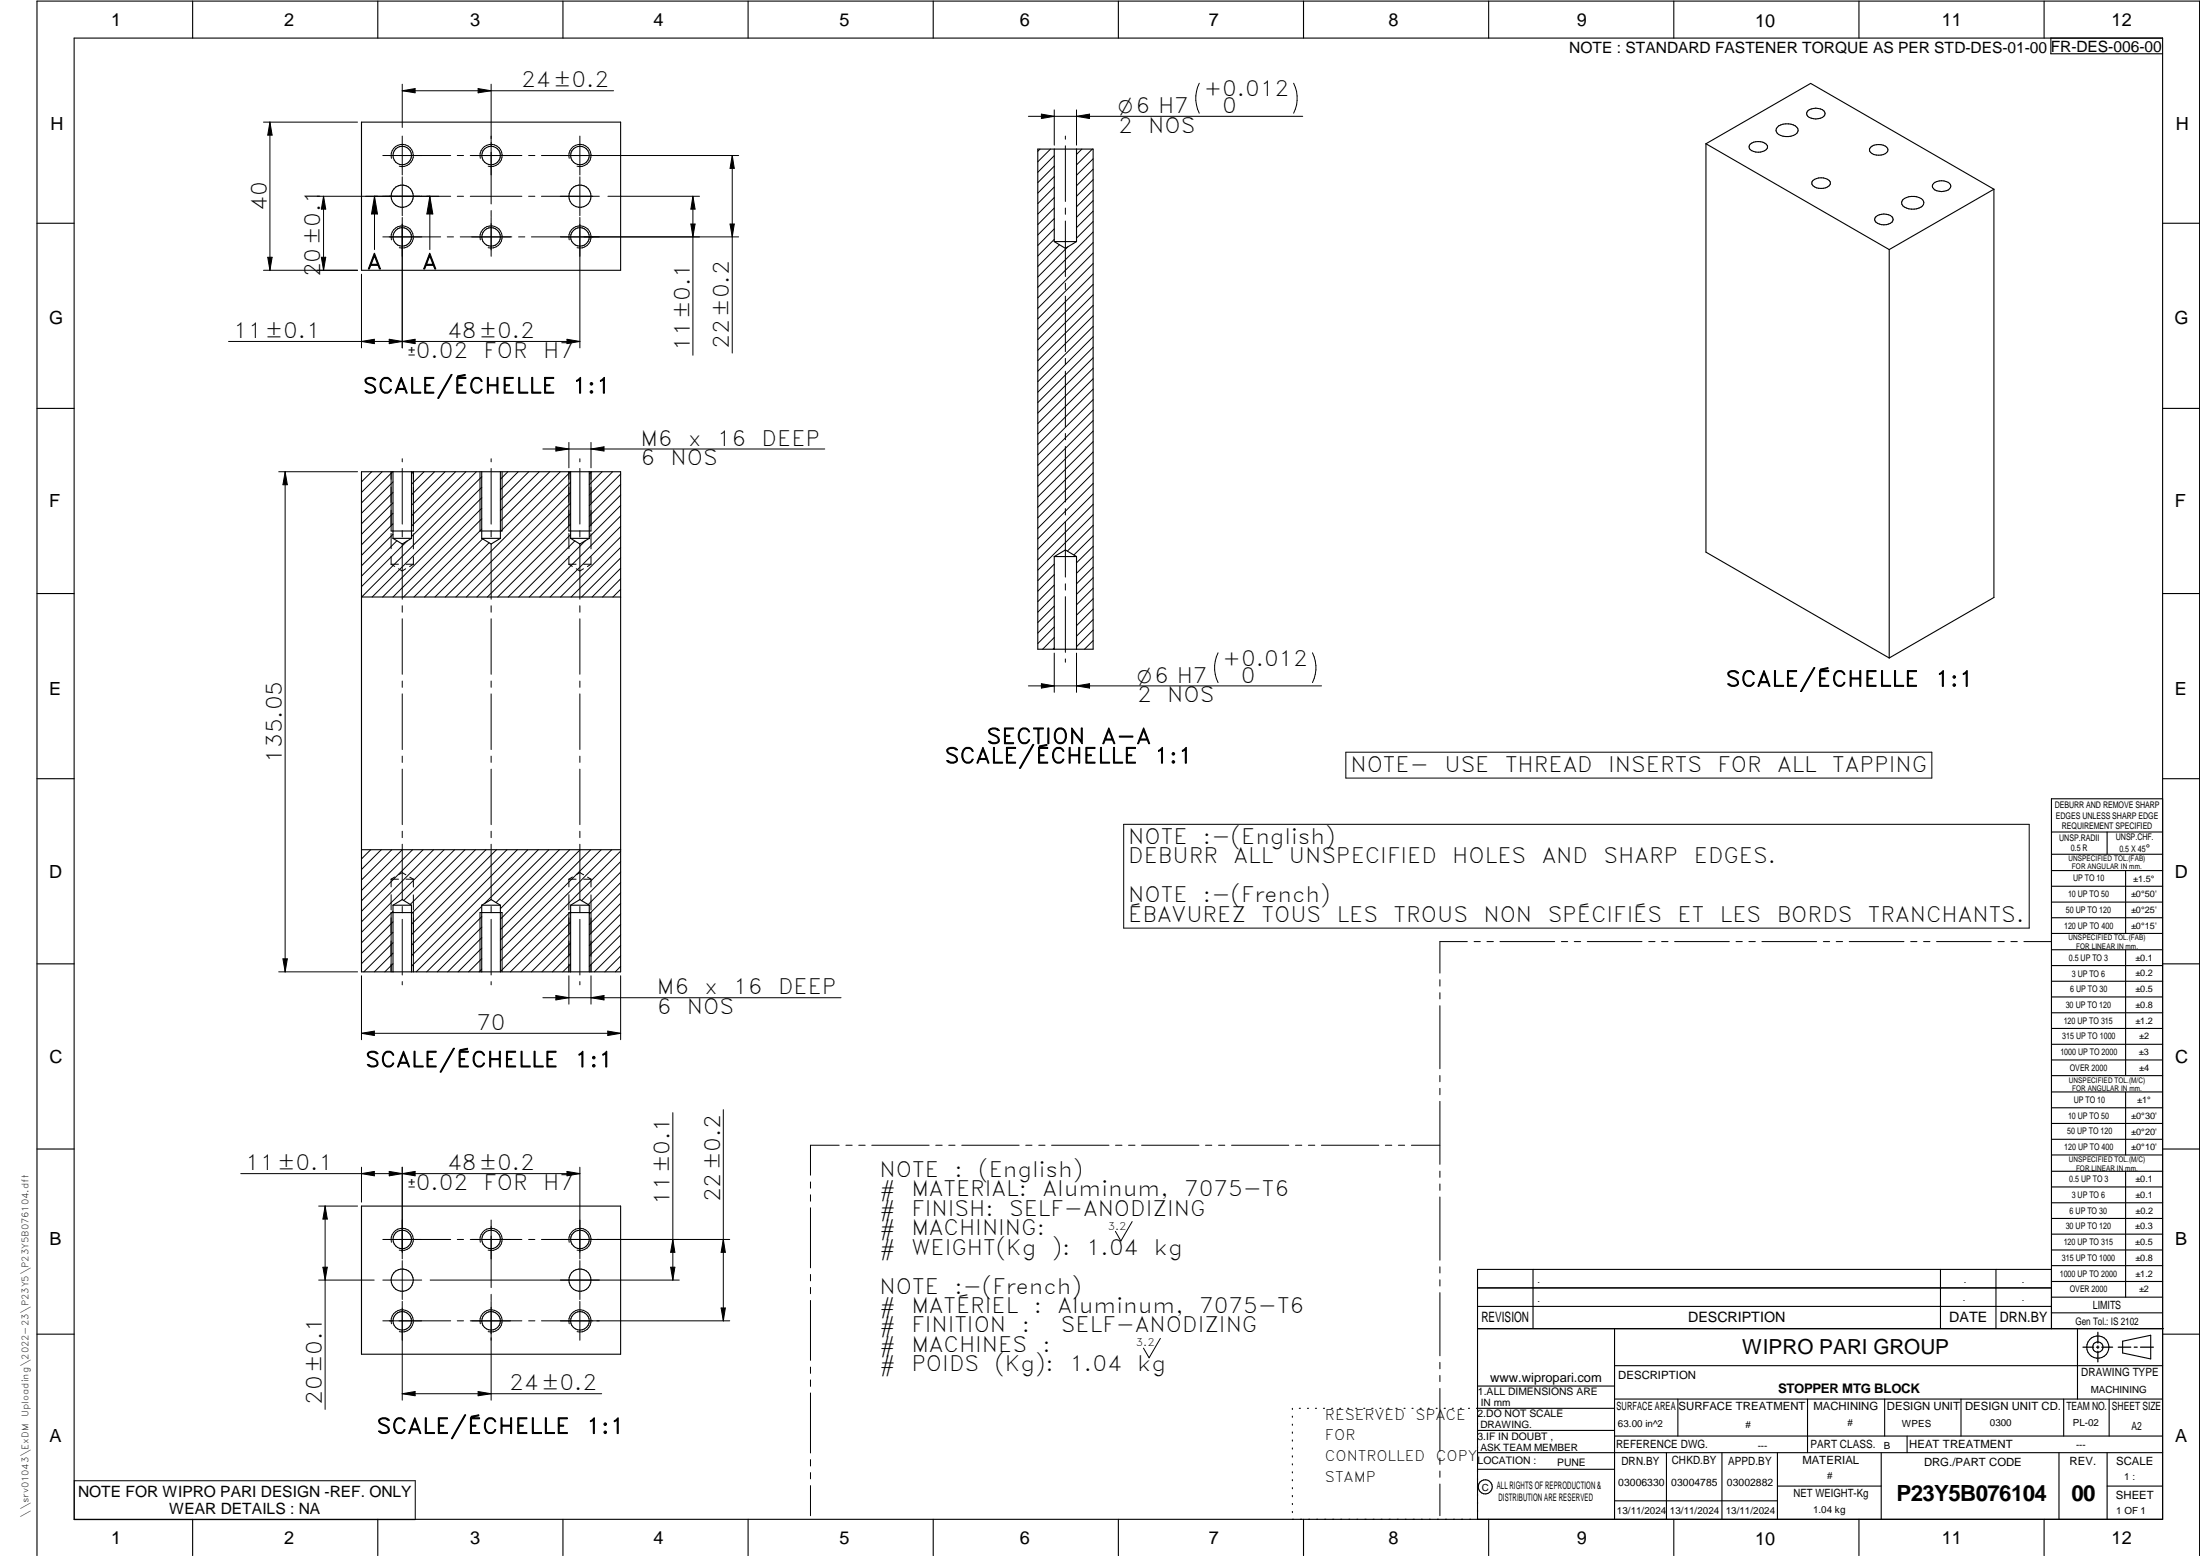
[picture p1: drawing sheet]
<svg xmlns="http://www.w3.org/2000/svg" width="594mm" height="420mm" viewBox="0 0 594 420" stroke-linecap="round" stroke-linejoin="round" font-family="sans-serif">
<g fill="none" stroke="#000" stroke-width=".3">
<path d="M20 10.3h564v400h-564zM52 .3v10M102 .3v10M152 .3v10M202 .3v10M252 .3v10M302 .3v10M352 .3v10M402 .3v10M452 .3v10M502 .3v10M552 .3v10"/>
<path d="M553.8 10.3v4.2h30.2M97.6 33h70v40h-70zM460.7 38.8v110.3l49.5 28.6M460.7 38.8l49.5 28.6M460.7 38.8l28.2-16.3 49.5 28.6M472.6 38.9a3.5 3.5 0 0 1 4.6 .4 1.23 1.23 0 0 1-1.2 1.6 3.2 3.2 0 0 1-3.6-.9l-.1-.3zM480.3 34a4.4 4.4 0 0 1 4.9 .4 1.36 1.36 0 0 1-.9 2.2 3.8 3.8 0 0 1-4.6-1 1.32 1.32 0 0 1 .6-1.6zM488.2 29.9a3.4 3.4 0 0 1 4.6 .4 1.53 1.53 0 0 1-1.8 1.7h-1.3a1.41 1.41 0 0 1-1.5-.5 1.41 1.41 0 0 1 0-1.6zM505.2 39.8a3.4 3.4 0 0 1 4.5 .3 1.57 1.57 0 0 1-1.7 1.8h-.7a2.18 2.18 0 0 1-2.5-1.4zM280.2 40.3h15v135h-15zM284.7 40.3v24.9M290.7 40.3v24.9"/>
<path d="M489.6 48.7a3.5 3.5 0 0 1 4.6 .4 1.57 1.57 0 0 1-1.8 1.7 2.63 2.63 0 0 1-3.2-1.4zM506.6 58.5a3.3 3.3 0 0 1 4.5 .4 1.25 1.25 0 0 1-1.1 1.6 3.2 3.2 0 0 1-3.7-.9v-.7zM513.8 53.9a4.1 4.1 0 0 1 5.6 .5 1.42 1.42 0 0 1-1.2 1.8 3.9 3.9 0 0 1-4.6-1l-.1-.5zM522.1 49.5a3.4 3.4 0 0 1 4.6 .4 1.57 1.57 0 0 1-1.8 1.7l-.6 .1a2.15 2.15 0 0 1-2.5-1.5zM538.4 51.1v110.2l-28.2 16.4M538.4 51.1l-28.2 16.3M10 60.3h10M284.7 65.2h6M290.7 65.2l-3 1.9-3-1.9M510.2 67.4v110.3M584 60.3h10M10 110.3h10"/>
<path d="M584 110.3h10M97.6 127.4h70v135h-70zM106.1 127.4v18M111.1 127.4v18M130.1 127.4v18M135.1 127.4v18M154.1 127.4v18M159.1 127.4v18M105.6 143.4h6M106.1 145.4h5M111.1 145.4l-2.5 1.5-2.5-1.5M129.6 143.4h6"/>
<path d="M130.1 145.4h5M135.1 145.4l-2.5 1.5-2.5-1.5M153.6 143.4h6M154.1 145.4h5M159.1 145.4l-2.5 1.5-2.5-1.5M284.7 150.3h6M284.7 150.3v25M290.7 150.3v25M290.7 150.3l-3-1.8-3 1.8M10 160.3h10M97.6 161.2h70M584 160.3h10"/>
<path d="M10 210.3h10M584 215.7h-30v143.1M584 210.3h10M97.6 229.4h70M554 224.7h30M554 230.7h30M554 235.1h30M554 239.3h30M569 224.7v6M574 235.1v17M105.6 246.4h6M106.1 244.4v18"/>
<path d="M106.1 244.4h5M111.1 244.4v18M111.1 244.4l-2.5-1.5-2.5 1.5M129.6 246.4h6M130.1 244.4v18M130.1 244.4h5M135.1 244.4v18M135.1 244.4l-2.5-1.5-2.5 1.5M153.6 246.4h6M154.1 244.4v18M154.1 244.4h5M159.1 244.4v18"/>
<path d="M159.1 244.4l-2.5-1.5-2.5 1.5M554 243.6h30M554 247.8h30M554 252.1h30M554 256.5h30M574 256.5v33.9M10 260.3h10M554 260.7h30M554 265h30M554 269.2h30M554 273.5h30M554 277.7h30"/>
<path d="M584 260.3h10M554 282h30M554 286.2h30M554 290.4h30M554 294.9h30M554 299.1h30M574 294.9v17M10 310.3h10M554 303.4h30M554 307.6h30M554 311.9h30M554 316.3h30"/>
<path d="M574 316.3v34M584 310.3h10M97.6 325.7h70v40h-70zM554 320.5h30M554 324.8h30M554 329h30M554 333.2h30M554 337.5h30M399 358.8h185.2M399 352.8h155M399 347.8h155M414 342.8v16"/>
<path d="M436 358.8v51.5M524 342.8v16M539 342.8v16M554 341.8h30M554 346h30M554 350.3h30M554 354.5h30M554 342.8h-155v67.5M561 358.8v19M10 360.3h10M399 374.3h37M436 377.8h148"/>
<path d="M453.1 377.8v10M488.1 377.8v14.5M508.9 377.8v10M529.5 377.8v10M557.3 377.8v10M569.5 377.8v10M573.2 362.2l7.6-1.6v6.3l-7.6-1.6zM584 368.8h-148M584 360.3h10M349 380.3v.3M349 382.4v.3M349 384.6v.3"/>
<path d="M349 386.7v.3M349 388.8v.3M349 391v.3M349 393.1v.3M349 395.3v.3M349 397.4v.3M349 399.5v.3M350.9 380.3h.2M353.1 380.3h.2M355.2 380.3h.3M357.4 380.3h.3M359.6 380.3h.3"/>
<path d="M361.7 380.3h.3M363.9 380.3h.3M366.1 380.3h.3M368.3 380.3h.2M370.4 380.3h.3M372.6 380.3h.3M374.8 380.3h.3M376.9 380.3h.4M379.1 380.3h.3M381.3 380.3h.3M383.4 380.3h.4M385.6 380.3h.3"/>
<path d="M387.8 380.3h.3M390 380.3h.3M392.2 380.3h.3M394.3 380.3h.3M396.5 380.3h.3M398.7 380.3h37.3M399 396.7h37M399 392.3h185M399 386.2h37M436 387.8h148M450 392.3v18M465 392.3v18"/>
<path d="M480 392.3v18M508 392.3v18M515 387.8v4.5M556 392.3v18M569 392.3v18M52 410.3v9.7M102 410.3v9.7M152 410.3v9.7M202 410.3v9.7M252 410.3v9.7M302 410.3v9.7M349 401.7v.3"/>
<path d="M349 403.8v.4M349 406v.3M349 408.1v.3M352 410.3v9.7M402 410.3v9.7M436 405.3h44M452 410.3v9.7M480 401.3h28M502 410.3v9.7M552 410.3v9.7M569 401.3h15M10 420v-419.7h584v419.7"/>
<circle cx="108.6" cy="53" r="3"/>
<circle cx="108.6" cy="42" r="2.5"/>
<circle cx="132.6" cy="42" r="2.5"/>
<circle cx="156.6" cy="53" r="3"/>
<circle cx="156.6" cy="42" r="2.5"/>
<circle cx="108.6" cy="64" r="2.51"/>
<circle cx="132.6" cy="64" r="2.51"/>
<circle cx="156.6" cy="64" r="2.51"/>
<circle cx="108.6" cy="334.7" r="2.51"/>
<circle cx="132.6" cy="334.7" r="2.51"/>
<circle cx="156.6" cy="334.7" r="2.51"/>
<circle cx="108.6" cy="345.7" r="3"/>
<circle cx="108.6" cy="356.7" r="2.5"/>
<circle cx="132.6" cy="356.7" r="2.5"/>
<circle cx="156.6" cy="345.7" r="3"/>
<circle cx="156.6" cy="356.7" r="2.5"/>
<circle cx="566.5" cy="363.7" r="1.39"/>
<circle cx="566.5" cy="363.8" r="3"/>
<circle cx="401.1" cy="401.5" r="1.9"/>
</g>
<g fill="none" stroke="#000" stroke-width=".27">
<path d="M71.2 33h25.4M72.9 33l.6 3.5h-1.2zM72.9 33v40M108.6 36.7v10.5M108.6 22.7v11.7M108.6 24.5l3.5-.6v1.2zM108.6 24.5h57.1M129.1 23.9l3.5 .6-3.5 .6zM132.6 22.7v32.4M156.6 36.7v10.5M277.7 31.4h74.1M281.2 30.8l3.5 .6-3.5 .6z"/>
<path d="M284.7 29.7v9.5M287.7 36.7v.9M287.7 39.4v15M290.7 29.7v9.5M290.7 31.4l3.5-.6v1.2zM323.8 22.5a9.1 9.1 0 0 0 0 8.1M349.3 22.5a9.1 9.1 0 0 1 0 8.1M85.6 53h36.1M87.4 53l.6 3.5h-1.2zM87.4 53v20M101.1 53l.8 4.8h-1.6zM101.1 53v14.4"/>
<path d="M103.4 42h18.3M105.7 42.8a3 3 0 0 1 2.6-3.8 3 3 0 0 1 3.3 3.2 3 3 0 0 1-3.8 2.7M108.6 47.8v10.5M108.6 58.7v35.2M116.1 53l.8 4.8h-1.6zM116.1 53v14.4M123.5 42h1.7M123.5 53h1.7M127 42h13.9M127 53h13.9M129.7 42.8a3 3 0 0 1 2.6-3.8 3 3 0 0 1 3.3 3.2 3 3 0 0 1-3.8 2.7M132.6 56.9v1.6"/>
<path d="M132.6 58.7v10.5M142.7 42h1.7M142.7 53h1.7M146.2 42h53.3M146.2 53h15.6M153.7 42.8a3 3 0 0 1 2.6-3.8 3 3 0 0 1 3.3 3.2 3 3 0 0 1-3.8 2.7M156.6 47.8v10.5M156.6 58.7v35.2M164.2 53h24.7M187.1 53l.6 3.5h-1.1zM187.1 53v42.9M197.7 42l.6 3.5h-1.2z"/>
<path d="M197.7 42v53.3M280.8 40.3l-.6 .6M283.7 40.3l-3.5 3.4M284.7 44.9l-4.5 4.4M284.7 42l-4.5 4.5M284.7 47.7l-4.5 4.5M284.7 50.5l-4.5 4.5M284.7 59l-4.5 4.5M284.7 53.3l-4.5 4.5M284.7 56.2l-4.5 4.5M287.7 56.2v1.7M287.7 59.7v15"/>
<path d="M292.1 40.3l-1.4 1.4M295 40.3l-4.3 4.2M295.2 48.5l-4.5 4.5M295.2 59.8l-4.5 4.5M295.2 42.9l-4.5 4.4M295.2 45.7l-4.5 4.5M295.2 51.4l-4.5 4.4M295.2 54.2l-4.5 4.5M295.2 57l-4.5 4.5M71.2 73h25.4M72.3 69.5h1.2l-.6 3.5zM86.8 69.5h1.2l-.6 3.5z"/>
<path d="M97.6 74v19.9M103.4 64h15.6M105.7 64.8a3 3 0 0 1 2.6-3.8 3 3 0 0 1 3.3 3.2 3 3 0 0 1-3.8 2.7M120.8 64h1.7M124.3 64h13.9M129.7 64.8a3 3 0 0 1 2.6-3.8 3 3 0 0 1 3.3 3.2 3 3 0 0 1-3.8 2.7M140 64h1.7M143.5 64h56M153.7 64.8a3 3 0 0 1 2.6-3.8 3 3 0 0 1 3.3 3.2 3 3 0 0 1-3.8 2.7M186.6 60.5h1.1l-.6 3.5zM197.1 60.5h1.2l-.6 3.5zM284.7 61.8l-4.5 4.5"/>
<path d="M284.7 64.6l-4.5 4.5M286.1 66.1l-5.9 5.9M287.7 76.5v1.7M287.7 80v15M288.3 66.7l-8.1 8.1M295.2 65.5l-15 14.9M295.2 79.6l-15 15M295.2 62.7l-15 14.9M295.2 68.3l-15 15M295.2 71.2l-15 14.9M295.2 74l-15 14.9M295.2 76.8l-15 14.9"/>
<path d="M61.7 92.2h94.9M97.6 92.2l3.5-.6v1.2zM105.1 91.6l7 1.2v-1.2l-7 1.2zM153.1 91.6l3.5 .6-3.5 .6zM287.7 96.8v1.7M295.2 88.1l-15 15M295.2 93.8l-15 14.9M295.2 96.6l-15 14.9M295.2 82.5l-15 14.9M295.2 85.3l-15 14.9M295.2 90.9l-15 15M295.2 99.4l-15 15"/>
<path d="M153.6 119.5v6.8M159.6 119.5v6.8M287.7 100.2v15.1M287.7 117.1v1.6M295.2 102.3l-15 14.9M295.2 107.9l-15 15M295.2 110.7l-15 15M295.2 105.1l-15 15M295.2 113.6l-15 14.9M295.2 116.4l-15 15M295.2 119.3l-15 14.9M75.3 127.4h21.3"/>
<path d="M77 127.4l.6 3.5h-1.2zM77 127.4v135M100.4 127.4l-2.8 2.7M103.2 127.4l-5.6 5.6M105.6 127.4v16M106 127.4l-8.4 8.4M106.1 130.1l-8.5 8.5M106.1 133l-8.5 8.4M106.1 135.8l-8.5 8.5M106.1 138.6l-8.5 8.5M108.6 123.9v.8M108.6 126.5v15"/>
<path d="M111.1 127.9l.6-.5-.1 16M114.5 127.4l-3.4 3.4M117.3 127.4l-6.2 6.2M120.2 127.4l-9.1 9M123 127.4l-11.9 11.9M125.8 127.4l-14.7 14.7M128.6 127.4l-17.5 17.5M129.6 127.4v16M130.1 128.7l-32.4 32.5M130.1 131.6l-29.6 29.6M130.1 134.4l-26.8 26.8M130.1 137.2l-24 24"/>
<path d="M132.6 123.9v.8M132.6 126.5v15M135.6 127.4v16M137.2 127.4l-2.1 2M139.9 127.4l-4.8 4.8M142.8 127.4l-7.7 7.6M145.6 127.4l-10.5 10.5M146.6 121.2h76.1M148.5 127.4l-13.4 13.3M150.1 120.6l3.5 .6-3.5 .6zM151.3 127.4l-16.2 16.2M153.6 127.4v16"/>
<path d="M154.1 127.4l-33.8 33.8M154.1 130.2l-31 31M154.1 133l-28.2 28.2M154.1 135.8l-25.3 25.4M154.1 138.7l-22.5 22.5M156.6 123.9v.8M156.6 126.5v15M159.6 121.2l3.5-.6v1.2zM159.6 127.4v16M159.8 127.4l-.7 .6M162.6 127.4l-3.5 3.5M165.4 127.4l-6.3 6.3"/>
<path d="M167.6 128l-8.5 8.5M167.6 130.9l-8.5 8.5M167.6 133.7l-8.5 8.5M167.6 136.5l-8.5 8.5M167.6 139.3l-21.9 21.9M287.7 120.6v15M287.7 137.3v1.8M295.2 124.9l-15 14.9M295.2 122l-15 15M295.2 127.7l-15 15M295.2 130.6l-15 14.9M295.2 133.4l-15 14.9"/>
<path d="M295.2 136.2l-15 15M295.2 139l-15 15M105.6 144.1v4.1M105.6 150.3v2.1M105.6 152.4l1 .6M105.6 152.4h2M106.1 141.4l-8.5 8.5M106.1 144.3l-8.5 8.5M107.2 146l-9.6 9.6M108.6 143.3v1.7M108.6 146.8v15M109.6 153.6l-1 .6-1-.6"/>
<path d="M109.6 152.4h2M110 146l-12.4 12.4M111.6 144.1v4.1M111.6 150.3v2.1M111.6 152.4l-1 .6M130.1 140.1l-21.1 21.1M130.1 142.9l-18.3 18.3M130.3 145.5l-15.7 15.7M132.1 146.6l-14.6 14.6M132.6 143.3v1.7M132.6 146.8v15M153.6 152.4h2"/>
<path d="M153.6 144.1v4.1M153.6 150.3v2.1M153.6 152.4l1 .6M154.1 144.4l-16.9 16.8M154.1 141.5l-19.7 19.7M155.2 146.1l-15.1 15.1M156.6 143.3v1.7M156.6 146.8v15M157.6 153.6l-1 .6-1-.6M157.6 152.4h2M158.2 145.9l-15.3 15.3M159.6 144.1v4.1"/>
<path d="M159.6 150.3v2.1M159.6 152.4l-1 .6M167.6 142.2l-19.1 19M167.6 145l-16.2 16.2M167.6 147.8l-13.4 13.4M167.6 150.7l-10.5 10.5M167.6 153.5l-7.7 7.7M167.6 156.3l-4.9 4.9M167.6 159.1l-2.1 2.1M284.7 152.3l-4.5 4.5M284.7 155.2l-4.5 4.4M284.7 158l-4.5 4.5"/>
<path d="M287.7 140.8v15M287.7 157.6v1.7M295.2 144.7l-5.2 5.2M295.2 141.9l-7 6.9M295.2 147.5l-4.5 4.5M295.2 150.3l-4.5 4.5M295.2 153.2l-4.5 4.4M295.2 156l-4.5 4.5M295.2 158.8l-4.5 4.5M108.6 163.6v1.7M108.6 167.1v15M132.6 163.6v1.7"/>
<path d="M132.6 167.1v15M156.6 163.6v1.7M156.6 167.1v15M284.7 160.8l-4.5 4.5M284.7 163.7l-4.5 4.4M284.7 166.5l-4.5 4.4M284.7 169.3l-4.5 4.5M284.7 175l-.4 .3M284.7 172.1l-3.1 3.2M284.7 176.4v10.5M287.7 161.1v15M287.7 177.9v.9"/>
<path d="M290.7 176.4v10.5M295.2 173l-2.3 2.3M295.2 161.7l-4.5 4.4M295.2 164.5l-4.5 4.5M295.2 167.3l-4.5 4.5M295.2 170.1l-4.5 4.5M328.9 176.3a9 9 0 0 0 0 8M354.4 176.3a9 9 0 0 1 0 8M108.6 183.9v1.7M108.6 187.4v15M132.6 183.9v1.7M132.6 187.4v15"/>
<path d="M156.6 183.9v1.7M156.6 187.4v15M277.7 185.2h79.2M281.2 184.6l3.5 .6-3.5 .6zM290.7 185.2l3.5-.6v1.2zM108.6 204.2v1.7M108.6 207.7v15M132.6 204.2v1.7M132.6 207.7v15M156.6 204.2v1.7M156.6 207.7v15M363.4 203.1h158.3v7h-158.3z"/>
<path d="M100.1 229.4l-2.5 2.5M102.9 229.4l-5.3 5.4M105.6 237.4h2M105.6 237.4v2.1M105.8 229.4l-8.2 8.2M106.6 236.8l-1 .6M107.6 236.2l1-.6 1 .6M108.6 224.5v1.7M108.6 228v15M108.6 229.4l-11 11.1M109.6 237.4h2M110.7 236.9l.9 .5"/>
<path d="M111.4 229.4l-13.8 13.8M111.6 237.4v2.1M114.3 229.4l-16.7 16.7M117.1 229.4l-19.5 19.5M119.9 229.4l-22.3 22.4M122.8 229.4l-13.8 13.8M125.6 229.4l-14.8 14.8M128.4 229.4l-17.3 17.3M131.2 229.4l-20.1 20.2M132.6 224.5v1.7M132.6 228v15M134.1 229.4l-23 23"/>
<path d="M136.9 229.4l-25.8 25.8M139.7 229.4l-28.6 28.7M142.5 229.4l-31.4 31.5M145.4 229.4l-14.6 14.6M148.2 229.4l-14.3 14.3M151 229.4l-15.9 16M153.6 237.4h2M153.6 237.4v2.1M153.8 229.4l-18.7 18.8M154.6 236.8l-1 .6M155.7 236.2l.9-.6 1 .6M156.6 224.5v1.7"/>
<path d="M156.6 228v15M156.7 229.4l-21.6 21.6M157.6 237.4h2M158.7 236.9l.9 .5M159.5 229.4l-24.4 24.4M159.6 237.4v2.1M162.3 229.4l-27.2 27.3M165.2 229.4l-30.1 30.1M167.6 229.8l-32.5 32.5M167.6 232.7l-10.5 10.5M167.6 238.3l-8.5 8.5M167.6 235.5l-8.8 8.8"/>
<path d="M303.4 222.6h244.6v28h-244.6zM76.4 258.9h1.2l-.6 3.5zM105.6 241.6v4.1M105.6 246.4v16M106.1 248.9l-8.5 8.5M106.1 251.8l-8.5 8.4M106.1 254.6l-7.9 7.8M106.1 257.4l-5 5M106.1 246.1l-8.5 8.5M108.6 244.8v1.7M108.6 248.2v15.1M111.6 241.6v4.1"/>
<path d="M111.6 246.4v16M129.6 246.4v16M130.1 244.7l-17.7 17.7M130.1 247.5l-14.9 14.9M130.1 250.4l-12 12M130.1 253.2l-9.2 9.2M130.1 256l-6.4 6.4M130.1 258.9l-3.6 3.5M132.6 244.8v1.7M132.6 248.2v15.1M135.6 246.4v16M153.6 246.4v16"/>
<path d="M153.6 241.6v4.1M154.1 246.2l-16.3 16.2M154.1 257.5l-4.9 4.9M154.1 249l-13.4 13.4M154.1 251.8l-10.6 10.6M154.1 254.6l-7.8 7.8M156.6 244.8v1.7M156.6 248.2v15.1M159.6 246.4v16M159.6 241.6v4.1M167.6 255.3l-7.1 7.1M167.6 241.1l-8.5 8.5"/>
<path d="M167.6 244l-8.5 8.5M167.6 246.8l-8.5 8.5M167.6 249.6l-8.5 8.5M167.6 252.5l-8.5 8.4M167.6 258.1l-4.3 4.3M396.2 254.3h-7.4v8.5M398.1 254.3h1.6M401.5 254.3h1.8M405 254.3h14.8M421.6 254.3h1.7M425.1 254.3h1.7M428.6 254.3h14.8"/>
<path d="M445.2 254.3h1.7M448.7 254.3h1.7M452.2 254.3h14.8M468.8 254.3h1.7M472.3 254.3h1.7M475.8 254.3h14.8M492.4 254.3h1.7M495.8 254.3h1.8M499.4 254.3h14.7M516 254.3h1.6M519.4 254.3h1.8M522.9 254.3h14.8"/>
<path d="M539.5 254.3h1.7M543 254.3h1.7M546.5 254.3h7.4M75.3 262.4h21.3M97.6 263.5v17.3M97.6 279l3.5-.6v1.2zM97.6 279h70M106.1 260.2l-2.2 2.2M108.6 265v.9M130.1 261.7l-.7 .7M132.6 265v.9M146.6 269.4h80.5"/>
<path d="M150.1 268.8l3.5 .6-3.5 .6zM153.6 263.5v7.6M154.1 260.3l-2.1 2.1M156.6 265v.9M159.6 269.4l3.5-.6v1.2zM159.6 263.5v7.6M164.1 278.4l3.5 .6-3.5 .6zM167.6 263.5v17.3M167.6 260.9l-1.4 1.5M388.8 264.5v1.8M388.8 268.1v1.6M388.8 271.6v17"/>
<path d="M195.3 299.6v57.1M388.8 290.4v1.7M388.8 293.9v1.7M388.8 297.4v17M65 316.9h91.6M97.6 315.2v9.4M97.6 316.9l3.5-.6v1.2zM105.1 316.3l7 1.2v-1.2l-7 1.2zM108.6 315.2v24.7M153.1 316.3l3.5 .6-3.5 .6zM156.6 315.2v24.7M181.7 300.4v45.3"/>
<path d="M218.9 319.2v1.6M226.6 309.2h-7.7v8.1M228.4 309.2h1.7M231.9 309.2h1.7M235.4 309.2h15.5M252.7 309.2h1.7M256.2 309.2h1.7M259.7 309.2h15.5M277 309.2h1.7M280.5 309.2h1.7M284 309.2h15.5M301.2 309.2h1.8"/>
<path d="M304.8 309.2h1.7M308.3 309.2h15.5M325.5 309.2h1.7M329.1 309.2h1.6M332.6 309.2h15.4M349.8 309.2h1.7M353.3 309.2h1.7M356.8 309.2h15.5M374.1 309.2h1.7M377.6 309.2h1.7M381.1 309.2h7.7M388.8 316.2v1.7"/>
<path d="M388.8 319.7v1.7M86.1 325.7h10.5M87.8 325.7v54.9M87.8 325.7l.6 3.5h-1.2zM103.4 334.7h18.3M105.7 335.4a3 3 0 0 1 2.6-3.7 3 3 0 0 1 3.3 3.2 3 3 0 0 1-3.8 2.7M123.5 334.7h1.7M127 334.7h13.9M129.7 335.4a3 3 0 0 1 2.6-3.7 3 3 0 0 1 3.3 3.2 3 3 0 0 1-3.8 2.7M132.6 329.4v18.3M142.7 334.7h1.7M146.2 334.7h50.9"/>
<path d="M153.7 335.4a3 3 0 0 1 2.6-3.7 3 3 0 0 1 3.3 3.2 3 3 0 0 1-3.8 2.7M181.7 334.7l.5 3.5h-1.1zM195.3 334.7l.6 3.5h-1.2zM218.9 322.6v1.8M218.9 326.1v16.2M305.7 329.9l-3 5.2-1.5-2.6M388.8 323.2v17.1M86.1 345.7h14.9M87.2 342.2h1.2l-.6 3.5zM103.4 345.7h10.5M103.4 356.7h18.3M105.7 357.5a3 3 0 0 1 2.6-3.8 3 3 0 0 1 3.3 3.2 3 3 0 0 1-3.8 2.7"/>
<path d="M108.6 340.4v10.5M108.6 351.4v26.7M116.2 345.7h67.2M123.5 356.7h1.7M127 356.7h13.9M129.7 357.5a3 3 0 0 1 2.6-3.8 3 3 0 0 1 3.3 3.2 3 3 0 0 1-3.8 2.7M132.6 351.4v26.7M132.6 349.5v1.7M142.7 356.7h1.7M146.2 356.7h50.9M153.7 357.5a3 3 0 0 1 2.6-3.8 3 3 0 0 1 3.3 3.2 3 3 0 0 1-3.8 2.7M156.6 340.4v10.5"/>
<path d="M156.6 351.4v10.5M181.1 342.2h1.1l-.5 3.5zM194.7 353.2h1.2l-.6 3.5zM218.9 344.1v1.8M218.9 347.6v1.7M218.9 351.2v16.1M388.8 342.1v1.6M388.8 345.6v1.7M388.8 349v17.1M108.6 376.3l3.5-.5v1.1zM108.6 376.3h53.9M129.1 375.8l3.5 .5-3.5 .6z"/>
<path d="M218.9 369.1v1.7M218.9 372.6v1.8M218.9 376.1v16.2M313.3 361.4l-3 5.2-1.5-2.6M388.8 367.9v1.7M388.8 371.4v1.7M388.8 374.9v17M20.1 399.8h92v10.5h-92zM218.9 394.1v1.8M218.9 397.6v1.7M388.8 393.7v1.7M388.8 397.2v1.7"/>
<path d="M218.9 401.2v8.1M388.8 400.7v8.6"/>
</g>
<path d="M566.5 359.7v3M562.5 363.8h2.9M566.1 363.8h.7M566.5 363.4v.7M566.5 364.9v2.8M567.6 363.8h2.9M572 363.8h3.4M576.3 363.8h.8M578 363.8h3.5" fill="none" stroke="#000" stroke-width=".34"/>
<g fill="#000">
<path d="M72.9 33l.6 3.5h-1.2zM108.6 24.5l3.5-.6v1.2zM129.1 23.9l3.5 .6-3.5 .6zM281.2 30.8l3.5 .6-3.5 .6zM290.7 31.4l3.5-.6v1.2zM87.4 53l.6 3.5h-1.2zM101.1 53l.8 4.8h-1.6zM116.1 53l.8 4.8h-1.6zM187.1 53l.6 3.5h-1.1zM197.7 42l.6 3.5h-1.2zM72.3 69.5h1.2l-.6 3.5zM86.8 69.5h1.2l-.6 3.5z"/>
<path d="M186.6 60.5h1.1l-.6 3.5zM197.1 60.5h1.2l-.6 3.5zM97.6 92.2l3.5-.6v1.2zM105.1 91.6l3.5 .6-3.5 .6zM108.6 92.2l3.5-.6v1.2zM153.1 91.6l3.5 .6-3.5 .6zM77 127.4l.6 3.5h-1.2zM150.1 120.6l3.5 .6-3.5 .6zM159.6 121.2l3.5-.6v1.2zM281.2 184.6l3.5 .6-3.5 .6zM290.7 185.2l3.5-.6v1.2zM76.4 258.9h1.2l-.6 3.5z"/>
<path d="M97.6 279l3.5-.6v1.2zM150.1 268.8l3.5 .6-3.5 .6zM159.6 269.4l3.5-.6v1.2zM164.1 278.4l3.5 .6-3.5 .6zM97.6 316.9l3.5-.6v1.2zM105.1 316.3l3.5 .6-3.5 .6zM108.6 316.9l3.5-.6v1.2zM153.1 316.3l3.5 .6-3.5 .6zM87.8 325.7l.6 3.5h-1.2zM181.7 334.7l.5 3.5h-1.1zM195.3 334.7l.6 3.5h-1.2zM87.2 342.2h1.2l-.6 3.5z"/>
<path d="M181.1 342.2h1.1l-.5 3.5zM194.7 353.2h1.2l-.6 3.5zM108.6 376.3l3.5-.5v1.1zM129.1 375.8l3.5 .5-3.5 .6z"/>
</g>
<g font-size="6">
<text x="512.1" y="405.2">P23Y5B076104</text>
<text x="559.4" y="405.2">00</text>
</g>
<g font-size="5.7">
<text x="140.8" y="23.6">24±0.2</text>
<text x="325.1" y="26">+0.012</text>
<text x="302" y="35.8">2</text>
<text x="310.1" y="35.8">NOS</text>
<text x="330.1" y="30.6">0</text>
<text x="72" y="56.9" transform="rotate(-90 72 56.9)">40</text>
<text x="86.5" y="74.8" transform="rotate(-90 86.5 74.8)">20±0.1</text>
<text x="99.1" y="72.6">A</text>
<text x="114" y="72.6">A</text>
<text x="62.9" y="91.3">11±0.1</text>
<text x="120.7" y="91.3">48±0.2</text>
<text x="186.3" y="94.7" transform="rotate(-90 186.3 94.7)">11±0.1</text>
<text x="196.8" y="94.1" transform="rotate(-90 196.8 94.1)">22±0.2</text>
<text x="130.6" y="96.6">FOR</text>
<text x="146.7" y="96.6">H7</text>
<text x="98" y="106.2">SCALE/ÉCHELLE</text>
<text x="154.5" y="106.2">1:1</text>
<text x="172.9" y="120.4">M6</text>
<text x="172.9" y="125.6">6</text>
<text x="181.1" y="125.6">NOS</text>
<text x="185.8" y="120.4">x</text>
<text x="193.6" y="120.4">16</text>
<text x="205.6" y="120.4">DEEP</text>
<text x="330.2" y="179.8">+0.012</text>
<text x="335.1" y="184.3">0</text>
<text x="466" y="185.3">SCALE/ÉCHELLE</text>
<text x="522.5" y="185.3">1:1</text>
<text x="307" y="189.6">2</text>
<text x="315.2" y="189.6">NOS</text>
<text x="266.4" y="200.8">SECTION</text>
<text x="297.4" y="200.8">A-A</text>
<text x="76.1" y="205.9" transform="rotate(-90 76.1 205.9)">135.05</text>
<text x="255.1" y="206.1">SCALE/ÉCHELLE</text>
<text x="311.7" y="206.1">1:1</text>
<text x="364.7" y="208.4">NOTE-</text>
<text x="390" y="208.4">USE</text>
<text x="406.4" y="208.4">THREAD</text>
<text x="434.3" y="208.4">INSERTS</text>
<text x="463.8" y="208.4">FOR</text>
<text x="479.9" y="208.4">ALL</text>
<text x="494.8" y="208.4">TAPPING</text>
<text x="304.7" y="227.8">NOTE</text>
<text x="324.9" y="227.8">:-(English)</text>
<text x="304.7" y="233.1">DEBURR</text>
<text x="333.1" y="233.1">ALL</text>
<text x="348" y="233.1">UNSPECIFIED</text>
<text x="392.1" y="233.1">HOLES</text>
<text x="416.3" y="233.1">AND</text>
<text x="433" y="233.1">SHARP</text>
<text x="457.4" y="233.1">EDGES.</text>
<text x="304.7" y="243.6">NOTE</text>
<text x="324.9" y="243.6">:-(French)</text>
<text x="304.7" y="248.8">ÉBAVUREZ</text>
<text x="340.7" y="248.8">TOUS</text>
<text x="361" y="248.8">LES</text>
<text x="376.3" y="248.8">TROUS</text>
<text x="400.6" y="248.8">NON</text>
<text x="417.9" y="248.8">SPÉCIFIÉS</text>
<text x="453" y="248.8">ET</text>
<text x="464.4" y="248.8">LES</text>
<text x="479.8" y="248.8">BORDS</text>
<text x="504.4" y="248.8">TRANCHANTS.</text>
<text x="177.4" y="268.5">M6</text>
<text x="190.2" y="268.5">x</text>
<text x="198" y="268.5">16</text>
<text x="210.1" y="268.5">DEEP</text>
<text x="177.4" y="273.8">6</text>
<text x="185.5" y="273.8">NOS</text>
<text x="128.6" y="278.1">70</text>
<text x="98.6" y="288.1">SCALE/ÉCHELLE</text>
<text x="155.2" y="288.1">1:1</text>
<text x="66.2" y="316">11±0.1</text>
<text x="120.7" y="316">48±0.2</text>
<text x="237.5" y="317.8">NOTE</text>
<text x="257.7" y="317.8">:</text>
<text x="264.1" y="317.8">(English)</text>
<text x="130.6" y="321.3">FOR</text>
<text x="146.7" y="321.3">H7</text>
<text x="237.5" y="323">#</text>
<text x="246.1" y="323">MATERIAL:</text>
<text x="281.5" y="323">Aluminum,</text>
<text x="319.8" y="323">7075-T6</text>
<text x="180.8" y="325.4" transform="rotate(-90 180.8 325.4)">11±0.1</text>
<text x="194.4" y="324.6" transform="rotate(-90 194.4 324.6)">22±0.2</text>
<text x="237.5" y="328.3">#</text>
<text x="246.1" y="328.3">FINISH:</text>
<text x="272.5" y="328.3">SELF-ANODIZING</text>
<text x="237.5" y="333.5">#</text>
<text x="246.1" y="333.5">MACHINING:</text>
<text x="237.5" y="338.8">#</text>
<text x="246.1" y="338.8">WEIGHT(Kg</text>
<text x="284" y="338.8">):</text>
<text x="293.3" y="338.8">1.04</text>
<text x="311.6" y="338.8">kg</text>
<text x="237.5" y="349.3">NOTE</text>
<text x="257.7" y="349.3">:-(French)</text>
<text x="237.5" y="354.5">#</text>
<text x="237.5" y="359.8">#</text>
<text x="246.1" y="359.8">FINITION</text>
<text x="246.1" y="354.5">MATÉRIEL</text>
<text x="275.9" y="359.8">:</text>
<text x="279.2" y="354.5">:</text>
<text x="285.6" y="354.5">Aluminum,</text>
<text x="286.5" y="359.8">SELF-ANODIZING</text>
<text x="323.8" y="354.5">7075-T6</text>
<text x="237.5" y="365">#</text>
<text x="246.1" y="365">MACHINES</text>
<text x="281.5" y="365">:</text>
<text x="237.5" y="370.3">#</text>
<text x="246.1" y="370.3">POIDS</text>
<text x="268.5" y="370.3">(Kg):</text>
<text x="288.8" y="370.3">1.04</text>
<text x="307.1" y="370.3">kg</text>
<text x="137.5" y="375.5">24±0.2</text>
<text x="86.9" y="379.3" transform="rotate(-90 86.9 379.3)">20±0.1</text>
<text x="101.7" y="387.1">SCALE/ÉCHELLE</text>
<text x="158.3" y="387.1">1:1</text>
</g>
<text font-size="5.6" x="470.5" y="365.5">WIPRO PARI GROUP</text>
<g font-size="5.4">
<text x="302" y="30.6">O6 H7</text>
<text x="110.1" y="96.6">u0.02</text>
<text x="307" y="184.3">O6 H7</text>
<text x="110.1" y="321.3">u0.02</text>
</g>
<g font-size="4.9">
<text x="30" y="6.9">1</text>
<text x="76.7" y="6.9">2</text>
<text x="127" y="6.9">3</text>
<text x="176.5" y="6.9">4</text>
<text x="226.7" y="6.9">5</text>
<text x="275.4" y="6.9">6</text>
<text x="326.4" y="6.9">7</text>
<text x="375" y="6.9">8</text>
<text x="425.8" y="6.9">9</text>
<text x="473.9" y="7.3">10</text>
<text x="524.3" y="6.9">11</text>
<text x="570.2" y="6.9">12</text>
<text x="13.6" y="35.1">H</text>
<text x="587.6" y="35.1">H</text>
<text x="13.2" y="87.5">G</text>
<text x="587.2" y="87.5">G</text>
<text x="13.2" y="137">F</text>
<text x="587.2" y="137">F</text>
<text x="13.2" y="187.6">E</text>
<text x="587.2" y="187.6">E</text>
<text x="13.2" y="237">D</text>
<text x="587.2" y="237">D</text>
<text x="13.4" y="287.1">C</text>
<text x="587.4" y="287.1">C</text>
<text x="13.4" y="336.2">B</text>
<text x="587.4" y="336.2">B</text>
<text x="13.4" y="389.3">A</text>
<text x="587.4" y="389.3">A</text>
<text x="30" y="416.9">1</text>
<text x="76.7" y="416.9">2</text>
<text x="127" y="416.9">3</text>
<text x="176.5" y="416.9">4</text>
<text x="226.7" y="416.9">5</text>
<text x="275.4" y="416.9">6</text>
<text x="326.4" y="416.9">7</text>
<text x="375" y="416.9">8</text>
<text x="425.8" y="416.9">9</text>
<text x="473.9" y="417.3">10</text>
<text x="524.3" y="416.9">11</text>
<text x="570.2" y="416.9">12</text>
</g>
<g font-size="4.2">
<text x="423.7" y="14.3">NOTE : STANDARD FASTENER TORQUE AS PER STD-DES-01-00</text>
<text x="553.8" y="14">FR-DES-006-00</text>
<text x="21.1" y="404.3">NOTE FOR WIPRO PARI DESIGN -REF. ONLY</text>
<text x="45.7" y="408.8">WEAR DETAILS : NA</text>
</g>
<g font-size="3.9">
<text x="400" y="357.1">REVISION</text>
<text x="455.9" y="357.1">DESCRIPTION</text>
<text x="526.4" y="357.1">DATE</text>
<text x="540" y="357.1">DRN.BY</text>
<text x="357.8" y="383.3">RESERVED</text>
<text x="382.3" y="383.3">SPACE</text>
<text x="357.8" y="388.9">FOR</text>
<text x="357.8" y="394.5">CONTROLLED</text>
<text x="387.8" y="394.5">COPY</text>
<text x="357.8" y="400">STAMP</text>
</g>
<text font-size="3.6" x="480.1" y="376.1">STOPPER MTG BLOCK</text>
<text font-size="3.5" x="402.4" y="373.3">www.wipropari.com</text>
<g font-size="3.1">
<text x="565.1" y="353.5">LIMITS</text>
<text x="562" y="371.7">DRAWING TYPE</text>
<text x="437" y="372.3">DESCRIPTION</text>
<text x="436.5" y="380.8">SURFACE AREA</text>
<text x="453.3" y="380.8">SURFACE TREATMENT</text>
<text x="489.7" y="380.8">MACHINING</text>
<text x="509.5" y="380.8">DESIGN UNIT</text>
<text x="530.6" y="380.8">DESIGN UNIT CD.</text>
<text x="558" y="380.6">TEAM NO.</text>
<text x="570.3" y="380.7">SHEET SIZE</text>
<text x="575.6" y="386.1">A2</text>
<text x="436.4" y="391.1">REFERENCE DWG.</text>
<text x="437.8" y="395.5">DRN.BY</text>
<text x="451.4" y="395.4">CHKD.BY</text>
<text x="466.6" y="395.5">APPD.BY</text>
<text x="486.7" y="395.4">MATERIAL</text>
<text x="488.9" y="390.9">PART CLASS.</text>
<text x="515.6" y="390.9">HEAT TREATMENT</text>
<text x="519.6" y="395.9">DRG./PART CODE</text>
<text x="558.9" y="395.5">REV.</text>
<text x="571.4" y="395.6">SCALE</text>
<text x="484.3" y="404.2">NET WEIGHT-Kg</text>
<text x="571.4" y="404.7">SHEET</text>
</g>
<text font-size="3" x="579.5" y="230.1">°</text>
<g font-size="2.8">
<text x="299.1" y="332.1">3.2</text>
<text x="560.4" y="357.7">Gen Tol.: IS 2102</text>
<text x="306.7" y="363.6">3.2</text>
<text x="399.1" y="376.6">1.ALL DIMENSIONS ARE</text>
<text x="399" y="382.7">2.DO NOT SCALE</text>
<text x="399" y="388.7">3.IF IN DOUBT ,</text>
<text x="399" y="395.4">LOCATION :</text>
<text x="420.5" y="396">PUNE</text>
<text x="404.2" y="402">ALL RIGHTS OF REPRODUCTION &amp;</text>
<text x="437" y="401.2">03006330</text>
<text x="451.3" y="401.2">03004785</text>
<text x="466.3" y="401.2">03002882</text>
<text x="404.7" y="405.4">DISTRIBUTION ARE RESERVED</text>
</g>
<g font-size="2.7">
<text x="564.6" y="376.2">MACHINING</text>
<text x="399.9" y="379.7">IN mm</text>
<text x="399.7" y="385.7">DRAWING.</text>
<text x="436.9" y="385.4">63.00 in^2</text>
<text x="471.4" y="385.5">#</text>
<text x="498.9" y="385">#</text>
<text x="513.6" y="385.3">WPES</text>
<text x="537.3" y="385.1">0300</text>
<text x="559.7" y="385.1">PL-02</text>
<text x="399.7" y="391.8">ASK TEAM MEMBER</text>
<text x="474.6" y="391.2">---</text>
<text x="508.7" y="391.2">B</text>
<text x="560.6" y="391.1">---</text>
<text x="493.4" y="399.5">#</text>
<text x="573.6" y="399.7">1 :</text>
<text x="400.1" y="402.5">C</text>
<text x="436.6" y="408.7">13/11/2024</text>
<text x="450.9" y="408.8">13/11/2024</text>
<text x="466" y="408.9">13/11/2024</text>
<text x="489.6" y="408.5">1.04 kg</text>
<text x="571.4" y="408.7">1 OF 1</text>
</g>
<g font-size="2.5">
<text x="554.9" y="218.3">DEBURR AND REMOVE SHARP</text>
<text x="555.2" y="221">EDGES UNLESS SHARP EDGE</text>
<text x="556.1" y="227.1">UNSP.RADII</text>
<text x="556.8" y="223.8">REQUIREMENT SPECIFIED</text>
<text x="571.4" y="226.9">UNSP.CHF.</text>
<text x="559.2" y="229.9">0.5 R</text>
<text x="572.3" y="230.1">0.5 X 45</text>
<text x="559.8" y="238">UP TO 10</text>
<text x="576.1" y="238.1">±1.5°</text>
<text x="558.5" y="242.2">10 UP TO 50</text>
<text x="575.5" y="242.3">±0°50'</text>
<text x="557.4" y="250.7">120 UP TO 400</text>
<text x="557.9" y="246.5">50 UP TO 120</text>
<text x="575.5" y="250.7">±0°15'</text>
<text x="575.5" y="246.5">±0°25'</text>
<text x="558.7" y="259.4">0.5 UP TO 3</text>
<text x="559.5" y="263.7">3 UP TO 6</text>
<text x="576.6" y="263.6">±0.2</text>
<text x="576.6" y="259.4">±0.1</text>
<text x="559" y="267.9">6 UP TO 30</text>
<text x="576.6" y="267.9">±0.5</text>
<text x="557.8" y="272.2">30 UP TO 120</text>
<text x="576.6" y="272.2">±0.8</text>
<text x="556.9" y="280.7">315 UP TO 1000</text>
<text x="557.3" y="276.4">120 UP TO 315</text>
<text x="576.6" y="276.4">±1.2</text>
<text x="577.7" y="280.7">±2</text>
<text x="556.4" y="284.9">1000 UP TO 2000</text>
<text x="577.6" y="284.9">±3</text>
<text x="558.9" y="289.2">OVER 2000</text>
<text x="577.7" y="289.3">±4</text>
<text x="560" y="297.9">UP TO 10</text>
<text x="577.1" y="297.9">±1°</text>
<text x="558.5" y="302.1">10 UP TO 50</text>
<text x="575.5" y="302.1">±0°30'</text>
<text x="557.4" y="310.6">120 UP TO 400</text>
<text x="558.2" y="306.3">50 UP TO 120</text>
<text x="575.5" y="310.6">±0°10'</text>
<text x="575.5" y="306.4">±0°20'</text>
<text x="558.8" y="319.2">0.5 UP TO 3</text>
<text x="559.4" y="323.4">3 UP TO 6</text>
<text x="576.6" y="319.2">±0.1</text>
<text x="576.6" y="323.5">±0.1</text>
<text x="558.9" y="327.7">6 UP TO 30</text>
<text x="576.7" y="327.7">±0.2</text>
<text x="557.8" y="332">30 UP TO 120</text>
<text x="576.6" y="332">±0.3</text>
<text x="556.8" y="340.5">315 UP TO 1000</text>
<text x="557.3" y="336.3">120 UP TO 315</text>
<text x="576.6" y="336.3">±0.5</text>
<text x="576.6" y="340.5">±0.8</text>
<text x="415.2" y="346.4">.</text>
<text x="530.3" y="346.5">.</text>
<text x="545.9" y="346.4">.</text>
<text x="556.2" y="344.7">1000 UP TO 2000</text>
<text x="576.6" y="344.7">±1.2</text>
<text x="415.2" y="351.5">.</text>
<text x="530" y="351.3">.</text>
<text x="545.9" y="351.4">.</text>
<text x="558.9" y="349">OVER 2000</text>
<text x="577.6" y="349">±2</text>
</g>
<g font-size="2.4">
<text x="7.7" y="382.7" transform="rotate(-90 7.7 382.7)">Uploading\2022-23\P23Y5\P23Y5B076104.dft</text>
<text x="7.7" y="409.8" transform="rotate(-90 7.7 409.8)">\\srv01043\ExDM</text>
</g>
<g font-size="2.1">
<text x="558.5" y="232.4">UNSPECIFIED TOL.(FAB)</text>
<text x="559.5" y="234.7">FOR ANGULAR IN mm.</text>
<text x="558.6" y="253.9">UNSPECIFIED TOL.(FAB)</text>
<text x="560.7" y="256.3">FOR LINEAR IN mm.</text>
<text x="558.7" y="292.3">UNSPECIFIED TOL.(M/C)</text>
<text x="559.6" y="294.7">FOR ANGULAR IN mm.</text>
<text x="558.7" y="313.7">UNSPECIFIED TOL.(M/C)</text>
<text x="560.6" y="316.1">FOR LINEAR IN mm.</text>
</g>
</svg>
